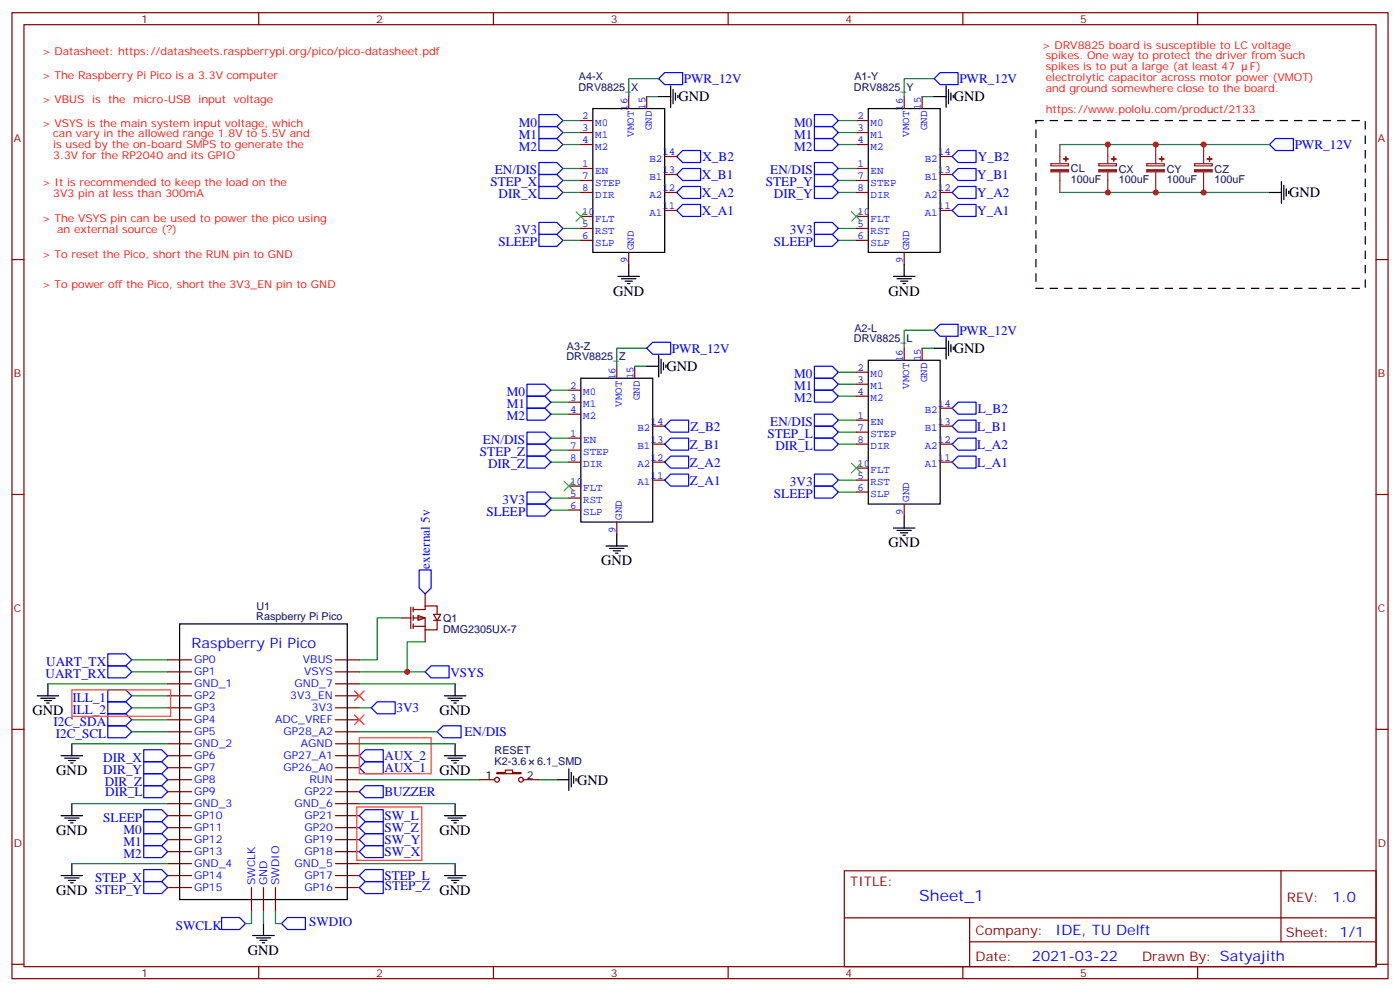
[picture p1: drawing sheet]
<svg xmlns="http://www.w3.org/2000/svg" width="412mm" height="292mm" viewBox="0 0 412 292" stroke-linecap="round" stroke-linejoin="round" font-family="sans-serif">
<g fill="none" stroke="#870000" stroke-width=".35">
<path d="M3.5 3.7h405.4v284.4h-405.4zM7.1 7.3h398.2v277.3h-398.2zM76.2 3.7v3.6M145.3 3.7v3.6M214.5 3.7v3.6M283.6 3.7v3.6M352.8 3.7v3.6M171.1 35.5h3.5M171.1 39h3.5M185.2 28.4v3.6M190.5 28.4v3.6M252.2 35.5h3.6"/>
<path d="M252.2 39h3.6M266.3 28.4v3.6M271.6 28.4v3.6M171.1 56.7h3.5M171.1 49.6h3.5M171.1 42.5h3.5M171.1 53.1h3.5M195.8 46.1h3.5M195.8 51.4h3.5M195.8 56.7h3.5M252.2 56.7h3.6M252.2 49.6h3.6"/>
<path d="M252.2 42.5h3.6M252.2 53.1h3.6M276.9 46.1h3.6M276.9 51.4h3.6M276.9 56.7h3.6M3.5 76.4h3.6M171.1 63.7h3.5M171.1 67.2h3.5M171.1 70.8h3.5M185.2 74.3v3.5M195.8 61.9h3.5M252.2 63.7h3.6"/>
<path d="M252.2 67.2h3.6M252.2 70.8h3.6M266.3 74.3v3.5M276.9 61.9h3.6M405.3 76.4h3.6M167.6 114.9h3.5M167.6 118.4h3.5M181.7 107.8v3.5M187 107.8v3.5M252.2 109.6h3.6M252.2 113.1h3.6M252.2 116.6h3.6"/>
<path d="M266.3 102.5v3.5M271.6 102.5v3.5M167.6 136h3.5M167.6 129h3.5M167.6 121.9h3.5M167.6 132.5h3.5M192.3 125.4h3.5M192.3 136h3.5M192.3 130.7h3.5M252.2 137.8h3.6M252.2 130.7h3.6M252.2 123.7h3.6"/>
<path d="M252.2 127.2h3.6M276.9 120.2h3.6M276.9 125.4h3.6M276.9 136h3.6M276.9 130.7h3.6M3.5 145.6h3.6M167.6 143.1h3.5M167.6 146.6h3.5M167.6 150.1h3.5M181.7 153.7v3.5M192.3 141.3h3.5M252.2 141.3h3.6"/>
<path d="M252.2 144.9h3.6M266.3 148.4v3.5M405.3 145.6h3.6M49.4 194.2h7M49.4 197.8h7M98.8 194.2h7M98.8 197.8h7M3.5 214.7h3.6M49.4 208.4h7M49.4 211.9h7M49.4 215.4h7M49.4 218.9h7"/>
<path d="M49.4 204.8h7M49.4 201.3h7M98.8 208.4h7M98.8 211.9h7M98.8 215.4h7M98.8 218.9h7M98.8 204.8h7M98.8 201.3h7M405.3 214.7h3.6M49.4 222.5h7M49.4 226h7M49.4 229.5h7"/>
<path d="M49.4 233h7M49.4 236.6h7M98.8 222.5h7M98.8 226h7M98.8 229.5h7M98.8 233h7M98.8 236.6h7M141.1 229.5h4.6M146.4 227.4h2.5v-.7h2.1v.7h2.5v.4h-7.1zM154.2 229.5h4.5M49.4 240.1h7M49.4 243.6h7"/>
<path d="M49.4 247.2h7M49.4 250.7h7M49.4 254.2h7M49.4 257.7h7M98.8 240.1h7M98.8 243.6h7M98.8 247.2h7M98.8 250.7h7M98.8 254.2h7M98.8 257.7h7M248.7 256.3h156.6v28.3h-156.6zM377.3 256.4v20.8"/>
<path d="M49.4 261.3h7M74.1 261.3v7M77.6 261.3v7M81.1 261.3v7M98.8 261.3h7M248.7 270.2h156.5M285.6 277.2h119.6M285.6 270.2v14.1M3.5 283.8h3.6M76.2 284.6v3.5M145.3 284.6v3.5M214.5 284.6v3.5"/>
<path d="M283.6 284.6v3.5M352.8 284.6v3.5M405.3 283.8h3.6"/>
<circle cx="146.4" cy="229.5" r=".71"/>
<circle cx="153.5" cy="229.5" r=".71"/>
</g>
<g fill="none" stroke="#000" stroke-width=".35">
<path d="M174.6 32h21.2v42.3h-21.2zM255.8 32h21.1v42.3h-21.1zM185.2 77.8v3.6M266.3 77.8v3.6M182 81.4h6.4M183.1 82.1h4.2M184.1 82.8h2.2M184.9 83.5h.7M263.2 81.4h6.3M264.2 82.1h4.3M265.3 82.8h2.1M266 83.5h.7"/>
<path d="M171.1 111.3h21.2v42.4h-21.2zM255.8 106h21.1v42.4h-21.1zM181.7 157.2v3.5M263.2 155.4h6.3M264.2 156.1h4.3M265.3 156.8h2.1M266 157.6h.7M266.3 151.9v3.5M178.5 160.7h6.4M179.6 161.4h4.2M180.6 162.1h2.1M181.3 162.8h.7"/>
<path d="M52.9 183.7h49.4v81.1h-49.4zM10.9 204.8h6.4M12 205.5h4.2M13.1 206.2h2.1M13.8 206.9h.7M14.1 201.3v3.5M21.2 218.9v3.6M130.9 204.8h6.3M131.9 205.5h4.3M133 206.2h2.1M133.7 206.9h.7M134.1 201.3v3.5"/>
<path d="M134.1 218.9v3.6M18 222.5h6.3M19 223.2h4.3M20.1 223.9h2.1M20.8 224.6h.7M21.2 236.6v3.5M130.9 222.5h6.3M131.9 223.2h4.3M133 223.9h2.1M133.7 224.6h.7M134.1 236.6v3.5M164 229.5h3.6"/>
<path d="M167.6 226.3v6.4M168.3 227.4v4.2M169 228.5v2.1M169.7 229.2v.7M18 240.1h6.3M18 257.7h6.3M19 240.8h4.3M19 258.4h4.3M20.1 241.5h2.1M20.1 259.2h2.1M20.8 242.2h.7M20.8 259.9h.7"/>
<path d="M21.2 254.2v3.5M130.9 240.1h6.3M130.9 257.7h6.3M131.9 240.8h4.3M131.9 258.4h4.3M133 241.5h2.1M133 259.2h2.1M133.7 242.2h.7M133.7 259.9h.7M134.1 254.2v3.5M74.4 275.4h6.4M75.5 276.1h4.2"/>
<path d="M76.6 276.8h2.1M77.3 277.5h.7M77.6 271.9v3.5"/>
</g>
<g fill="none" stroke="#008700" stroke-width=".35">
<path d="M165.8 35.5h5.3M165.8 39h5.3M190.5 28.4h3.5M194 23.1h-8.8v5.3M246.9 35.5h5.3M246.9 39h5.3M271.6 28.4h3.6M275.2 23.1h-8.9v5.3M165.8 49.6h5.3M165.8 53.1h5.3M165.8 56.7h5.3M165.8 42.5h5.3"/>
<path d="M246.9 49.6h5.3M246.9 53.1h5.3M246.9 56.7h5.3M246.9 42.5h5.3M312.2 56.7h61.7M312.2 42.5h61.7M165.8 70.8h5.3M165.8 67.2h5.3M246.9 70.8h5.3M246.9 67.2h5.3M275.2 97.2h-8.9v5.3M162.3 118.4h5.3"/>
<path d="M162.3 114.9h5.3M187 107.8h3.5M190.5 102.5h-8.8v5.3M246.9 109.6h5.3M246.9 113.1h5.3M246.9 116.6h5.3M271.6 102.5h3.6M162.3 121.9h5.3M162.3 136h5.3M162.3 132.5h5.3M162.3 129h5.3M246.9 123.7h5.3"/>
<path d="M246.9 127.2h5.3M246.9 130.7h5.3M162.3 146.6h5.3M162.3 150.1h5.3M246.9 144.9h5.3M246.9 141.3h5.3M14.1 201.3h35.3M21.2 218.9h28.2M105.8 201.3h28.3M105.8 218.9h28.3M21.2 236.6h28.2M105.8 236.6h28.3"/>
<path d="M105.8 229.5h35.3M158.7 229.5h5.3M21.2 254.2h28.2M105.8 254.2h28.3M74.1 268.3v3.6h-1.8M77.6 268.3v3.6M81.1 268.3v3.6h1.8"/>
</g>
<g fill="none" stroke="#00f" stroke-width=".35">
<path d="M158.7 33.7h5.3l1.8 1.8-1.8 1.8h-5.3zM158.7 37.3h5.3l1.8 1.7-1.8 1.8h-5.3zM195.8 21.4h5.3v3.5h-5.3l-1.8-1.8zM239.9 37.3h5.3l1.7 1.7-1.7 1.8h-5.3zM239.9 33.7h5.3l1.7 1.8-1.7 1.8h-5.3zM275.2 23.1l1.7-1.7h5.3v3.5h-5.3zM158.7 47.8h5.3l1.8 1.8-1.8 1.8h-5.3zM158.7 51.4h5.3l1.8 1.7-1.8 1.8h-5.3zM158.7 54.9h5.3l1.8 1.8-1.8 1.7h-5.3zM158.7 40.8h5.3l1.8 1.7-1.8 1.8h-5.3zM199.3 56.7l1.8-1.8h5.3v3.5h-5.3zM199.3 46.1l1.8-1.8h5.3v3.5h-5.3z"/>
<path d="M199.3 51.4l1.8-1.8h5.3v3.5h-5.3zM239.9 40.8h5.3l1.7 1.7-1.7 1.8h-5.3zM239.9 54.9h5.3l1.7 1.8-1.7 1.7h-5.3zM239.9 51.4h5.3l1.7 1.7-1.7 1.8h-5.3zM239.9 47.8h5.3l1.7 1.8-1.7 1.8h-5.3zM280.5 56.7l1.7-1.8h5.3v3.5h-5.3zM282.2 49.6h5.3v3.5h-5.3l-1.7-1.7zM282.2 44.3h5.3v3.5h-5.3l-1.7-1.7zM373.9 42.5l1.8-1.7h5.3v3.5h-5.3zM158.7 69h5.3l1.8 1.8-1.8 1.7h-5.3zM158.7 65.5h5.3l1.8 1.7-1.8 1.8h-5.3zM199.3 61.9l1.8-1.7h5.3v3.5h-5.3z"/>
<path d="M239.9 65.5h5.3l1.7 1.7-1.7 1.8h-5.3zM239.9 69h5.3l1.7 1.8-1.7 1.7h-5.3zM282.2 60.2h5.3v3.5h-5.3l-1.7-1.8zM275.2 97.2l1.7-1.7h5.3v3.5h-5.3zM155.2 116.6h5.3l1.8 1.8-1.8 1.8h-5.3zM155.2 113.1h5.3l1.8 1.8-1.8 1.7h-5.3zM192.3 100.8h5.3v3.5h-5.3l-1.8-1.8zM239.9 107.8h5.3l1.7 1.8-1.7 1.7h-5.3zM239.9 111.3h5.3l1.7 1.8-1.7 1.8h-5.3zM239.9 114.9h5.3l1.7 1.7-1.7 1.8h-5.3zM155.2 120.2h5.3l1.8 1.7-1.8 1.8h-5.3zM155.2 134.3h5.3l1.8 1.7-1.8 1.8h-5.3z"/>
<path d="M155.2 130.7h5.3l1.8 1.8-1.8 1.8h-5.3zM155.2 127.2h5.3l1.8 1.8-1.8 1.7h-5.3zM195.8 130.7l1.8-1.7h5.2v3.5h-5.2zM195.8 125.4l1.8-1.7h5.2v3.5h-5.2zM195.8 136l1.8-1.7h5.2v3.5h-5.2zM239.9 121.9h5.3l1.7 1.8-1.7 1.7h-5.3zM239.9 125.4h5.3l1.7 1.8-1.7 1.8h-5.3zM239.9 129h5.3l1.7 1.7-1.7 1.8h-5.3zM239.9 139.6h5.3l1.7 1.7-1.7 1.8h-5.3zM280.5 136l1.7-1.7h5.3v3.5h-5.3zM280.5 120.2l1.7-1.8h5.3v3.5h-5.3zM282.2 129h5.3v3.5h-5.3l-1.7-1.8z"/>
<path d="M282.2 123.7h5.3v3.5h-5.3l-1.7-1.8zM155.2 144.9h5.3l1.8 1.7-1.8 1.8h-5.3zM155.2 148.4h5.3l1.8 1.7-1.8 1.8h-5.3zM195.8 141.3l1.8-1.7h5.2v3.5h-5.2zM239.9 143.1h5.3l1.7 1.8-1.7 1.7h-5.3zM31.7 192.5h5.3l1.8 1.7-1.8 1.8h-5.3zM31.7 210.1h5.3l1.8 1.8-1.8 1.7h-5.3zM31.7 213.6h5.3l1.8 1.8-1.8 1.8h-5.3zM31.7 203.1h5.3l1.8 1.7-1.8 1.8h-5.3zM31.7 206.6h5.3l1.8 1.8-1.8 1.7h-5.3zM128.8 215.4l1.7-1.8h5.3v3.6h-5.3zM42.3 220.7h5.3l1.8 1.8-1.8 1.7h-5.3z"/>
<path d="M42.3 224.2h5.3l1.8 1.8-1.8 1.8h-5.3zM42.3 227.8h5.3l1.8 1.7-1.8 1.8h-5.3zM42.3 231.3h5.3l1.8 1.7-1.8 1.8h-5.3zM105.8 233l1.8-1.7h5.3v3.5h-5.3zM105.8 226l1.8-1.8h5.3v3.6h-5.3zM105.8 222.5l1.8-1.8h5.3v3.5h-5.3zM42.3 256h5.3l1.8 1.7-1.8 1.8h-5.3zM42.3 259.5h5.3l1.8 1.8-1.8 1.7h-5.3zM42.3 241.9h5.3l1.8 1.7-1.8 1.8h-5.3zM42.3 245.4h5.3l1.8 1.8-1.8 1.7h-5.3zM42.3 248.9h5.3l1.8 1.8-1.8 1.7h-5.3zM105.8 257.7l1.8-1.7h5.3v3.5h-5.3z"/>
<path d="M105.8 250.7l1.8-1.8h5.3v3.5h-5.3zM105.8 247.2l1.8-1.8h5.3v3.5h-5.3zM105.8 243.6l1.8-1.7h5.3v3.5h-5.3zM105.8 240.1l1.8-1.8h5.3v3.6h-5.3zM65.3 270.1h5.3l1.7 1.8-1.7 1.7h-5.3zM82.9 271.9l1.8-1.8h5.3v3.5h-5.3zM105.8 261.3l1.8-1.8h5.3v3.5h-5.3z"/>
</g>
<path d="M21.2 203.1h29v7.7h-29zM105.8 217.2h21.2v10.6h-21.2zM105.1 237.5h19.1v15.8h-19.1z" fill="none" stroke="#f60" stroke-width=".35"/>
<path d="M104.4 210.5l2.8 2.8M104.4 203.4l2.8 2.8M107.2 210.5l-2.8 2.8M107.2 203.4l-2.8 2.8" fill="none" stroke="#f00" stroke-width=".35"/>
<path d="M305.2 35.5h97v49.4h-97z" fill="none" stroke="#000" stroke-width=".35" stroke-dasharray="2.1 2.1"/>
<path d="M309.6 48.2h5.1v.6h-5.1zM312.2 42.5v5.7M312.2 50.7v6M323.7 48.2h5.2v.6h-5.2zM326.3 42.5v5.7M326.3 50.7v6M337.8 48.2h5.2v.6h-5.2zM340.4 42.5v5.7M340.4 50.7v6M351.9 48.2h5.2v.6h-5.2zM354.5 42.5v5.7M354.5 50.7v6" fill="none" stroke="#8c2424" stroke-width=".35"/>
<g fill="#8c2424" stroke="#8c2424" stroke-width=".35">
<path d="M309.6 50h5.1v.6h-5.1z"/>
<path d="M313.3 46.8h1.4z"/>
<path d="M313.9 46.1l.1 1.4z"/>
<path d="M323.7 50h5.2v.6h-5.2z"/>
<path d="M327.4 46.8h1.4z"/>
<path d="M328 46.1l.1 1.4z"/>
<path d="M337.8 50h5.2v.6h-5.2z"/>
<path d="M341.5 46.8h1.4z"/>
<path d="M342.2 46.1v1.4z"/>
<path d="M351.9 50h5.2v.6h-5.2z"/>
<path d="M355.6 46.8h1.4z"/>
<path d="M356.3 46.1v1.4z"/>
</g>
<path d="M169.7 62.3l2.8 2.8M172.5 62.3l-2.8 2.8M250.8 62.3l2.8 2.8M253.6 62.3l-2.8 2.8M250.8 136.4l2.8 2.8M253.6 136.4l-2.8 2.8M166.2 141.7l2.8 2.8M169 141.7l-2.8 2.8" fill="none" stroke="#3c3" stroke-width=".35"/>
<path d="M123.1 181.2l2.1 .7-2.1 .7z" fill="#fff" stroke="#870000" stroke-width=".35"/>
<g fill="none" stroke="#870000" stroke-width=".35">
<path d="M121 178.7v6.4M121.7 179.4h3.5v-1h3.6v2.4M121.7 178.7v1.4M125.2 174.8v3.6M118.2 181.9h2.8M121.7 181.9h3.5v3.5M121.7 184.4h3.5M121.7 181.2v1.4M121.7 183.7v1.4M125.2 185.4v3.5M127.7 180.8h2.1l-1 1.8zM127.7 182.6h2.1"/>
<path d="M128.8 182.6v2.8h-3.6"/>
</g>
<path d="M38.8 194.2h10.6M38.8 197.8h10.6M118.2 181.9h-7.1v12.3h-5.3M119.9 197.8h5.3M125.2 188.9h-5.3v8.9h-14.1M38.8 215.4h10.6M38.8 211.9h10.6M38.8 208.4h10.6M38.8 204.8h10.6M105.8 215.4h23M105.8 208.4h3.6" fill="none" stroke="#008700" stroke-width=".35"/>
<path d="M123.5 167.8h3.5v5.3l-1.8 1.7-1.7-1.7zM31.7 196h5.3l1.8 1.8-1.8 1.7h-5.3zM125.2 197.8l1.8-1.8h5.3v3.5h-5.3zM109.4 208.4l1.7-1.8h5.3v3.5h-5.3zM42.3 238.3h5.3l1.8 1.8-1.8 1.8h-5.3z" fill="none" stroke="#00f" stroke-width=".35"/>
<g fill="none" stroke="#000" stroke-width=".35">
<path d="M194 28.4h3.6M197.6 25.3v6.3M198.3 26.3v4.3M199 27.4v2.1M199.7 28.1v.7M275.2 28.4h3.5M278.7 25.3v6.3M279.4 26.3v4.3M280.1 27.4v2.1M280.8 28.1v.7M373.9 56.7h3.6M377.5 53.5v6.3"/>
<path d="M378.2 54.5v4.3M378.9 55.6v2.1M379.6 56.3v.7M278.7 99.3v6.4M190.5 107.8h3.5M194 104.6v6.4M194.7 105.7v4.2M195.4 106.8v2.1M196.1 107.5v.7M275.2 102.5h3.5M279.4 100.4v4.2M280.1 101.5v2.1"/>
<path d="M280.8 102.2v.7"/>
</g>
<g fill="#c00">
<circle cx="326.3" cy="42.5" r=".88"/>
<circle cx="326.3" cy="56.7" r=".88"/>
<circle cx="340.4" cy="42.5" r=".88"/>
<circle cx="340.4" cy="56.7" r=".88"/>
<circle cx="354.5" cy="42.5" r=".88"/>
<circle cx="354.5" cy="56.7" r=".88"/>
<circle cx="119.9" cy="197.8" r=".88"/>
</g>
<text font-size="4.6" fill="#00f" x="270.8" y="265.4">Sheet_1</text>
<g font-size="4.2">
<text x="199.8" y="29.8">GND</text>
<text x="281" y="29.8">GND</text>
<text x="379.8" y="58">GND</text>
<text x="180.6" y="87">GND</text>
<text x="261.8" y="87">GND</text>
<text x="281" y="103.9">GND</text>
<text x="196.3" y="109.2">GND</text>
<text x="261.8" y="161.1">GND</text>
<text x="177.1" y="166.4">GND</text>
<text x="9.5" y="210.5">GND</text>
<text x="129.5" y="210.5">GND</text>
<text x="16.6" y="228.1">GND</text>
<text x="129.5" y="228.1">GND</text>
<text x="170" y="230.9">GND</text>
<text x="16.6" y="245.7">GND</text>
<text x="129.5" y="245.7">GND</text>
<text x="16.6" y="263.4">GND STEP_Y</text>
<text x="129.5" y="263.4">GND</text>
<text x="73" y="281">GND</text>
</g>
<g font-size="4.2" fill="#00f">
<text x="56.4" y="190.7">Raspberry Pi Pico</text>
<text x="392.5" y="265.6">1.0</text>
<text x="310.9" y="275.2">IDE, TU Delft</text>
<text x="304" y="283">2021-03-22</text>
</g>
<g font-size="3.9" fill="#00f">
<text x="201.5" y="24.5">PWR_12V</text>
<text x="282.6" y="24.5">PWR_12V</text>
<text x="152.8" y="37.3">M0</text>
<text x="152.8" y="40.8">M1</text>
<text x="234" y="40.8">M1</text>
<text x="234" y="37.3">M0</text>
<text x="152.8" y="44.3">M2</text>
<text x="206.9" y="47.4">X_B2</text>
<text x="234" y="44.3">M2</text>
<text x="288.1" y="47.4">Y_B2</text>
<text x="381.4" y="43.9">PWR_12V</text>
<text x="145.8" y="51.4">EN/DIS</text>
<text x="206.7" y="52.7">X_B1</text>
<text x="226.9" y="51.4">EN/DIS</text>
<text x="287.9" y="52.7">Y_B1</text>
<text x="144.5" y="54.9">STEP_X</text>
<text x="146.9" y="58.4">DIR_X</text>
<text x="206.7" y="58">X_A2</text>
<text x="225.6" y="54.9">STEP_Y</text>
<text x="228" y="58.4">DIR_Y</text>
<text x="287.9" y="58">Y_A2</text>
<text x="206.7" y="63.3">X_A1</text>
<text x="287.9" y="63.3">Y_A1</text>
<text x="151.5" y="69">3V3</text>
<text x="232.7" y="69">3V3</text>
<text x="146.9" y="72.5">SLEEP</text>
<text x="228" y="72.5">SLEEP</text>
<text x="282.6" y="98.6">PWR_12V</text>
<text x="197.9" y="103.9">PWR_12V</text>
<text x="234" y="111.3">M0</text>
<text x="149.3" y="116.6">M0</text>
<text x="234" y="114.9">M1</text>
<text x="234" y="118.4">M2</text>
<text x="149.3" y="123.7">M2</text>
<text x="149.3" y="120.2">M1</text>
<text x="226.9" y="125.4">EN/DIS</text>
<text x="288.1" y="121.5">L_B2</text>
<text x="142.2" y="130.7">EN/DIS</text>
<text x="203.4" y="126.8">Z_B2</text>
<text x="226" y="129">STEP_L</text>
<text x="287.9" y="126.8">L_B1</text>
<text x="141.4" y="134.3">STEP_Z</text>
<text x="143.7" y="137.8">DIR_Z</text>
<text x="203.2" y="132.1">Z_B1</text>
<text x="203.2" y="137.4">Z_A2</text>
<text x="228.4" y="132.5">DIR_L</text>
<text x="287.9" y="137.4">L_A1</text>
<text x="287.9" y="132.1">L_A2</text>
<text x="203.2" y="142.7">Z_A1</text>
<text x="232.7" y="143.1">3V3</text>
<text x="148" y="148.4">3V3</text>
<text x="228" y="146.6">SLEEP</text>
<text x="143.3" y="151.9">SLEEP</text>
<text x="126.6" y="167.4" transform="rotate(-90 126.6 167.4)">external 5v</text>
<text x="13.6" y="196">UART_TX</text>
<text x="13.4" y="199.5">UART_RX</text>
<text x="132.7" y="199.1">VSYS</text>
<text x="21.3" y="206.6">ILL_1</text>
<text x="116.8" y="209.7">3V3</text>
<text x="15.8" y="213.6">I2C_SDA</text>
<text x="21.3" y="210.1">ILL_2</text>
<text x="16.4" y="217.2">I2C_SCL</text>
<text x="136.8" y="216.7">EN/DIS</text>
<text x="30.4" y="224.2">DIR_X</text>
<text x="30.4" y="227.8">DIR_Y</text>
<text x="113.3" y="227.4">AUX_1</text>
<text x="113.3" y="223.8">AUX_2</text>
<text x="30.9" y="231.3">DIR_Z</text>
<text x="31" y="234.3">DIR_L</text>
<text x="113.3" y="234.4">BUZZER</text>
<text x="30.4" y="241.9">SLEEP</text>
<text x="36.4" y="245.4">M0</text>
<text x="113.3" y="245">SW_Z</text>
<text x="113.3" y="241.5">SW_L</text>
<text x="36.4" y="248.9">M1</text>
<text x="113.3" y="248.5">SW_Y</text>
<text x="36.4" y="252.4">M2</text>
<text x="113.3" y="252.1">SW_X</text>
<text x="28.1" y="259.5">STEP_X</text>
<text x="113.3" y="259.1">STEP_L</text>
<text x="113.4" y="262.1">STEP_Z</text>
<text x="51.8" y="273.6">SWCLK</text>
<text x="91.1" y="272.7">SWDIO</text>
</g>
<g font-size="3.9" fill="#800">
<text x="250.5" y="260.9">TITLE:</text>
<text x="379.1" y="265.6">REV:</text>
<text x="287.4" y="275.1">Company:</text>
<text x="378.7" y="275.7">Sheet: 1/1</text>
<text x="287.4" y="282.8">Date:</text>
<text x="336.4" y="282.9">Drawn By: Satyajith</text>
</g>
<g font-size="3.2" fill="#800">
<text x="41.6" y="6.7">1</text>
<text x="110.8" y="6.7">2</text>
<text x="179.9" y="6.7">3</text>
<text x="249.1" y="6.7">4</text>
<text x="318.2" y="6.7">5</text>
<text x="4.1" y="41.8">A</text>
<text x="405.9" y="41.8">A</text>
<text x="4.1" y="111">B</text>
<text x="405.9" y="111">B</text>
<text x="4.1" y="180.1">C</text>
<text x="405.9" y="180.1">C</text>
<text x="4.1" y="249.3">D</text>
<text x="405.9" y="249.3">D</text>
<text x="41.6" y="287.5">1</text>
<text x="110.8" y="287.5">2</text>
<text x="179.9" y="287.5">3</text>
<text x="249.1" y="287.5">4</text>
<text x="318.2" y="287.5">5</text>
</g>
<g font-size="3.2" fill="#f00">
<text x="12.3" y="16.1">&gt; Datasheet: https://datasheets.raspberrypi.org/pico/pico-datasheet.pdf</text>
<text x="306.9" y="14.3">&gt; DRV8825 board is susceptible to LC voltage</text>
<text x="308" y="17.5">spikes. One way to protect the driver from such</text>
<text x="12.3" y="23.1">&gt; The Raspberry Pi Pico is a 3.3V computer</text>
<text x="308" y="20.7">spikes is to put a large (at least 47</text>
<text x="308" y="23.8">electrolytic capacitor across motor power (VMOT)</text>
<text x="368.2" y="20.7">F)</text>
<text x="308" y="27">and ground somewhere close to the board.</text>
<text x="12.3" y="30.2">&gt; VBUS</text>
<text x="27.1" y="30.2">is</text>
<text x="31.9" y="30.2">the</text>
<text x="39.2" y="30.2">micro-USB</text>
<text x="58.5" y="30.2">input</text>
<text x="68.8" y="30.2">voltage</text>
<text x="308" y="33.4">https://www.pololu.com/product/2133</text>
<text x="12.3" y="37.3">&gt; VSYS is the main system input voltage, which</text>
<text x="15.7" y="40.4">can vary in the allowed range 1.8V to 5.5V and</text>
<text x="15.7" y="43.6">is used by the on-board SMPS to generate the</text>
<text x="15.7" y="46.8">3.3V for the RP2040 and its GPIO</text>
<text x="12.3" y="54.9">&gt; It is recommended to keep the load on the</text>
<text x="15.7" y="58.1">3V3 pin at less than 300mA</text>
<text x="12.3" y="65.5">&gt; The VSYS pin can be used to power the pico using</text>
<text x="16.8" y="68.7">an external source (?)</text>
<text x="12.3" y="76.1">&gt; To reset the Pico, short the RUN pin to GND</text>
<text x="12.3" y="84.9">&gt; To power off the Pico, short the 3V3_EN pin to GND</text>
</g>
<g font-size="3.2" fill="#000080">
<text x="170.5" y="23.6">A4-X</text>
<text x="251.7" y="23.6">A1-Y</text>
<text x="170.4" y="26.7">DRV8825_X</text>
<text x="251.5" y="26.7">DRV8825_Y</text>
<text x="315.5" y="53.9">100uF</text>
<text x="315.5" y="50.8">CL</text>
<text x="329.6" y="53.9">100uF</text>
<text x="329.6" y="50.8">CX</text>
<text x="343.7" y="53.9">100uF</text>
<text x="343.7" y="50.8">CY</text>
<text x="357.8" y="53.9">100uF</text>
<text x="357.8" y="50.8">CZ</text>
<text x="251.5" y="100.8">DRV8825_L</text>
<text x="251.7" y="97.6">A2-L</text>
<text x="166.9" y="106">DRV8825_Z</text>
<text x="167" y="102.9">A3-Z</text>
<text x="75.5" y="179.4">U1</text>
<text x="75.5" y="182.6">Raspberry Pi Pico</text>
<text x="130.5" y="183">Q1</text>
<text x="130.5" y="186.2">DMG2305UX-7</text>
<text x="145.7" y="221.9">RESET</text>
<text x="145.7" y="225.1">K2-3.6</text>
<text x="158.2" y="225.1">6.1_SMD</text>
</g>
<g font-size="3.2" fill="#00f">
<text x="171.4" y="35.1">2</text>
<text x="184.9" y="32.6" transform="rotate(-90 184.9 32.6)">16</text>
<text x="190.1" y="32.3" transform="rotate(-90 190.1 32.3)">15</text>
<text x="252.6" y="35.1">2</text>
<text x="266" y="32.6" transform="rotate(-90 266 32.6)">16</text>
<text x="271.3" y="32.3" transform="rotate(-90 271.3 32.3)">15</text>
<text x="171.4" y="38.7">3</text>
<text x="175.3" y="37">M0</text>
<text x="175.3" y="40.5">M1</text>
<text x="186.7" y="40.3" transform="rotate(-90 186.7 40.3)">VMOT</text>
<text x="192" y="38.4" transform="rotate(-90 192 38.4)">GND</text>
<text x="252.6" y="38.7">3</text>
<text x="256.5" y="37">M0</text>
<text x="256.5" y="40.5">M1</text>
<text x="267.8" y="40.3" transform="rotate(-90 267.8 40.3)">VMOT</text>
<text x="273.1" y="38.4" transform="rotate(-90 273.1 38.4)">GND</text>
<text x="171.4" y="42.2">4</text>
<text x="175.3" y="44">M2</text>
<text x="191.3" y="47.6">B2</text>
<text x="195.2" y="45.7">14</text>
<text x="252.6" y="42.2">4</text>
<text x="256.5" y="44">M2</text>
<text x="272.4" y="47.6">B2</text>
<text x="276.3" y="45.7">14</text>
<text x="171.4" y="49.2">1</text>
<text x="171.4" y="52.8">7</text>
<text x="175.3" y="51.1">EN</text>
<text x="191.3" y="52.9">B1</text>
<text x="195.2" y="51">13</text>
<text x="252.6" y="49.2">1</text>
<text x="252.6" y="52.8">7</text>
<text x="256.5" y="51.1">EN</text>
<text x="272.4" y="52.9">B1</text>
<text x="276.3" y="51">13</text>
<text x="171.4" y="56.3">8</text>
<text x="175.3" y="54.6">STEP</text>
<text x="175.3" y="58.2">DIR</text>
<text x="191.3" y="58.2">A2</text>
<text x="195.2" y="56.3">12</text>
<text x="252.6" y="56.3">8</text>
<text x="256.5" y="54.6">STEP</text>
<text x="256.5" y="58.2">DIR</text>
<text x="272.4" y="58.2">A2</text>
<text x="276.3" y="56.3">12</text>
<text x="171.4" y="63.4">10</text>
<text x="175.3" y="65.2">FLT</text>
<text x="191.3" y="63.4">A1</text>
<text x="195.2" y="61.6">11</text>
<text x="252.6" y="63.4">10</text>
<text x="256.5" y="65.2">FLT</text>
<text x="272.4" y="63.4">A1</text>
<text x="276.3" y="61.6">11</text>
<text x="171.4" y="66.9">5</text>
<text x="171.4" y="70.4">6</text>
<text x="175.3" y="68.7">RST</text>
<text x="252.6" y="66.9">5</text>
<text x="252.6" y="70.4">6</text>
<text x="256.5" y="68.7">RST</text>
<text x="175.3" y="72.3">SLP</text>
<text x="184.9" y="77.5" transform="rotate(-90 184.9 77.5)">9</text>
<text x="186.7" y="73.6" transform="rotate(-90 186.7 73.6)">GND</text>
<text x="256.5" y="72.3">SLP</text>
<text x="266" y="77.5" transform="rotate(-90 266 77.5)">9</text>
<text x="267.8" y="73.6" transform="rotate(-90 267.8 73.6)">GND</text>
<text x="266" y="106.7" transform="rotate(-90 266 106.7)">16</text>
<text x="271.3" y="106.4" transform="rotate(-90 271.3 106.4)">15</text>
<text x="181.3" y="112" transform="rotate(-90 181.3 112)">16</text>
<text x="186.6" y="111.7" transform="rotate(-90 186.6 111.7)">15</text>
<text x="252.6" y="109.2">2</text>
<text x="252.6" y="112.7">3</text>
<text x="256.5" y="111.1">M0</text>
<text x="273.1" y="112.5" transform="rotate(-90 273.1 112.5)">GND</text>
<text x="167.9" y="114.5">2</text>
<text x="167.9" y="118">3</text>
<text x="171.8" y="116.4">M0</text>
<text x="171.8" y="119.9">M1</text>
<text x="183.2" y="119.7" transform="rotate(-90 183.2 119.7)">VMOT</text>
<text x="188.5" y="117.8" transform="rotate(-90 188.5 117.8)">GND</text>
<text x="252.6" y="116.3">4</text>
<text x="256.5" y="114.6">M1</text>
<text x="256.5" y="118.1">M2</text>
<text x="267.8" y="114.4" transform="rotate(-90 267.8 114.4)">VMOT</text>
<text x="276.3" y="119.8">14</text>
<text x="167.9" y="121.6">4</text>
<text x="171.8" y="123.4">M2</text>
<text x="191.6" y="125.1">14</text>
<text x="252.6" y="123.3">1</text>
<text x="256.5" y="125.2">EN</text>
<text x="272.4" y="121.7">B2</text>
<text x="276.3" y="125.1">13</text>
<text x="167.9" y="128.6">1</text>
<text x="171.8" y="130.5">EN</text>
<text x="187.7" y="126.9">B2</text>
<text x="191.6" y="130.4">13</text>
<text x="252.6" y="126.9">7</text>
<text x="252.6" y="130.4">8</text>
<text x="256.5" y="128.7">STEP</text>
<text x="272.4" y="126.9">B1</text>
<text x="276.3" y="130.4">12</text>
<text x="167.9" y="132.2">7</text>
<text x="167.9" y="135.7">8</text>
<text x="171.8" y="134">STEP</text>
<text x="171.8" y="137.5">DIR</text>
<text x="187.7" y="132.2">B1</text>
<text x="187.7" y="137.5">A2</text>
<text x="191.6" y="135.7">12</text>
<text x="252.6" y="137.4">10</text>
<text x="256.5" y="132.2">DIR</text>
<text x="272.4" y="137.5">A1</text>
<text x="272.4" y="132.2">A2</text>
<text x="276.3" y="135.7">11</text>
<text x="167.9" y="142.7">10</text>
<text x="187.7" y="142.8">A1</text>
<text x="191.6" y="141">11</text>
<text x="252.6" y="141">5</text>
<text x="256.5" y="139.3">FLT</text>
<text x="256.5" y="142.8">RST</text>
<text x="167.9" y="146.3">5</text>
<text x="167.9" y="149.8">6</text>
<text x="171.8" y="144.6">FLT</text>
<text x="171.8" y="148.1">RST</text>
<text x="252.6" y="144.5">6</text>
<text x="256.5" y="146.3">SLP</text>
<text x="267.8" y="147.7" transform="rotate(-90 267.8 147.7)">GND</text>
<text x="171.8" y="151.6">SLP</text>
<text x="183.2" y="153" transform="rotate(-90 183.2 153)">GND</text>
<text x="266" y="151.6" transform="rotate(-90 266 151.6)">9</text>
<text x="181.3" y="156.8" transform="rotate(-90 181.3 156.8)">9</text>
<text x="57.1" y="195.3">GP0</text>
<text x="89.2" y="195.3">VBUS</text>
<text x="57.1" y="198.8">GP1</text>
<text x="57.1" y="202.4">GND_1</text>
<text x="86.8" y="202.4">GND_7</text>
<text x="89.6" y="198.8">VSYS</text>
<text x="57.1" y="209.4">GP3</text>
<text x="57.1" y="205.9">GP2</text>
<text x="85.5" y="205.9">3V3_EN</text>
<text x="91.9" y="209.4">3V3</text>
<text x="57.1" y="212.9">GP4</text>
<text x="81" y="212.9">ADC_VREF</text>
<text x="57.1" y="216.5">GP5</text>
<text x="57.1" y="220">GND_2</text>
<text x="83.5" y="216.5">GP28_A2</text>
<text x="88.6" y="220">AGND</text>
<text x="57.1" y="223.5">GP6</text>
<text x="57.1" y="227">GP7</text>
<text x="83.5" y="227">GP26_A0</text>
<text x="83.5" y="223.5">GP27_A1</text>
<text x="57.1" y="230.6">GP8</text>
<text x="91.2" y="230.6">RUN</text>
<text x="57.1" y="234.1">GP9</text>
<text x="57.1" y="237.6">GND_3</text>
<text x="86.8" y="237.6">GND_6</text>
<text x="89.7" y="234.1">GP22</text>
<text x="57.1" y="241.2">GP10</text>
<text x="57.1" y="244.7">GP11</text>
<text x="89.7" y="244.7">GP20</text>
<text x="89.7" y="241.2">GP21</text>
<text x="57.1" y="248.2">GP12</text>
<text x="57.1" y="251.7">GP13</text>
<text x="89.7" y="251.7">GP18</text>
<text x="89.7" y="248.2">GP19</text>
<text x="57.1" y="255.3">GND_4</text>
<text x="86.8" y="255.3">GND_5</text>
<text x="57.1" y="258.8">GP14</text>
<text x="57.1" y="262.3">GP15</text>
<text x="75.1" y="260.6" transform="rotate(-90 75.1 260.6)">SWCLK</text>
<text x="78.7" y="260.6" transform="rotate(-90 78.7 260.6)">GND</text>
<text x="82.2" y="260.6" transform="rotate(-90 82.2 260.6)">SWDIO</text>
<text x="89.7" y="262.3">GP16</text>
<text x="89.7" y="258.8">GP17</text>
</g>
<g font-size="3.2">
<text x="143" y="229.2">1</text>
<text x="155.2" y="229.2">2</text>
</g>
</svg>
